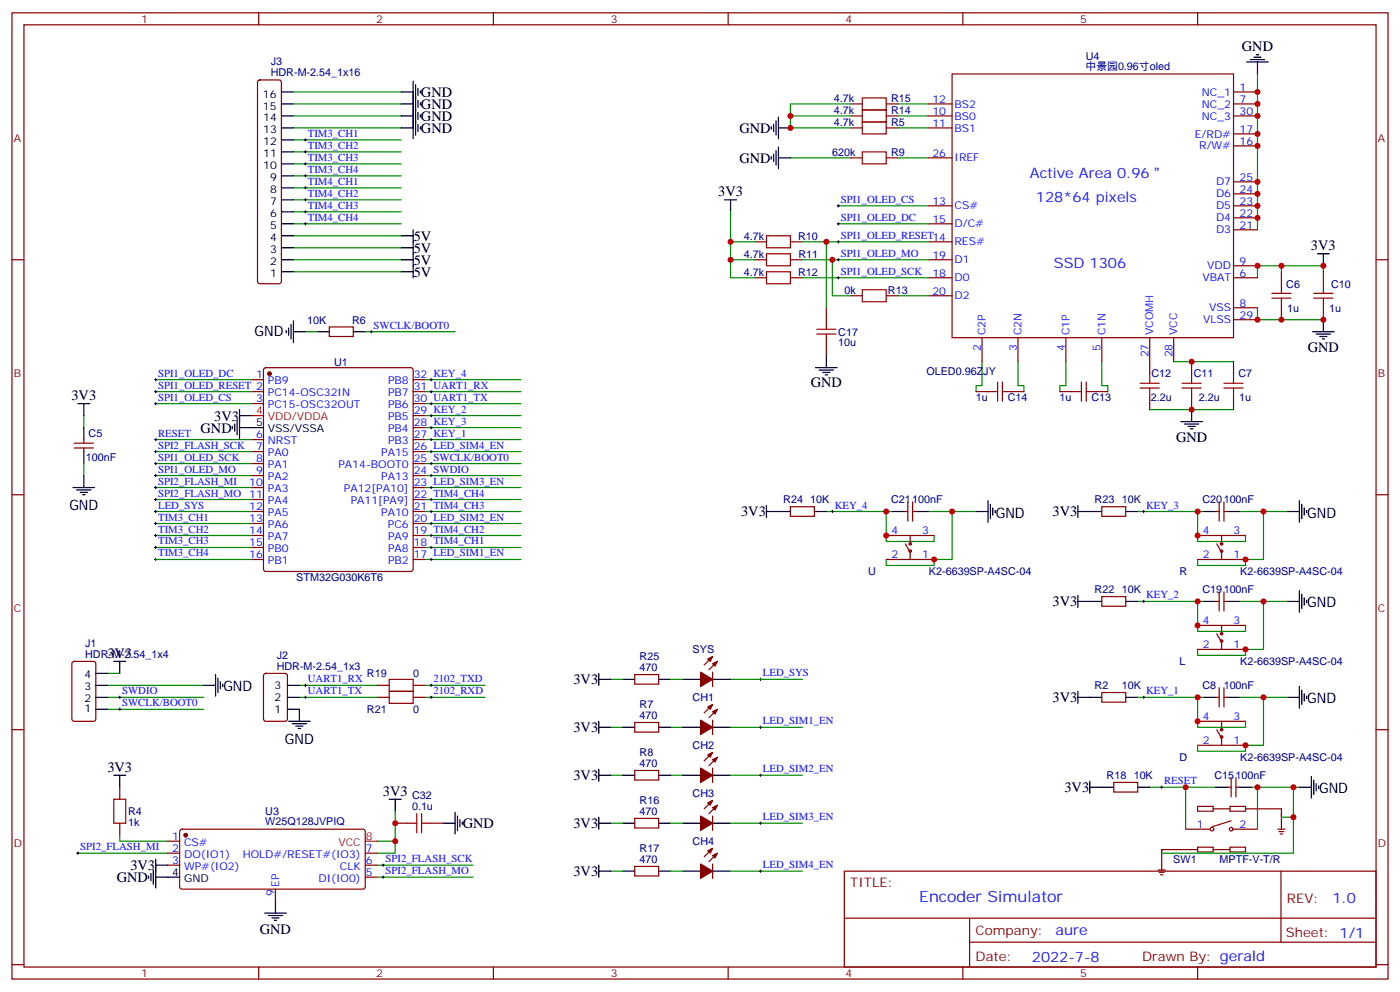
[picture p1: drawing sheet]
<svg xmlns="http://www.w3.org/2000/svg" width="412mm" height="292mm" viewBox="0 0 412 292" stroke-linecap="round" stroke-linejoin="round" font-family="sans-serif">
<g fill="none" stroke="#870000" stroke-width=".35">
<path d="M3.5 3.8h405.4v284.3h-405.4zM7.1 7.3h398.2v277.3h-398.2zM76.2 3.8v3.5M145.3 3.8v3.5M214.5 3.8v3.5M283.6 3.8v3.5M352.8 3.8v3.5M76.1 23.7l.5-.2h5.6l.5 .2 .2 .5v58.6l-.2 .5-.5 .2h-5.6l-.5-.2-.3-.5v-58.6zM250.5 37.6h3.5M250.5 34.1h3.5M250.5 30.6h3.5M261.1 37.6h3.5"/>
<path d="M261.1 34.1h3.5M261.1 30.6h3.5M273.4 37.6h7.1M273.4 34.1h7.1M273.4 30.6h7.1M280.5 21.8h82.9v77.6h-82.9zM363.4 34.1h7M363.4 39.4h7M363.4 30.6h7M363.4 27.1h7M250.5 46.5h3.5M261.1 46.5h3.5"/>
<path d="M273.4 46.5h7.1M363.4 53.5h7M363.4 57h7M363.4 42.9h7M3.5 76.4h3.6M222.2 76.4h3.6M222.2 71.2h3.6M232.8 76.4h3.6M232.8 71.2h3.6M273.4 76.4h7.1M273.4 60.6h7.1M273.4 65.9h7.1"/>
<path d="M273.4 71.2h7.1M363.4 60.6h7M363.4 64.1h7M363.4 67.6h7M363.4 78.2h7M377.5 80v3.5M389.8 80v3.5M405.3 76.4h3.6M97 96.2h7.1v2.8h-7.1zM222.2 81.7h3.6M232.8 81.7h3.6M243.4 90.6v3.5"/>
<path d="M250.5 87h3.5M261.1 87h3.5M273.4 87h7.1M273.4 81.7h7.1M289.3 99.4v7M299.9 99.4v7M314 99.4v7M324.6 99.4v7M338.7 99.4v10.6M345.7 99.4v7M363.4 94.1h7M363.4 81.7h7"/>
<path d="M363.4 90.6h7M377.5 90.6v3.5M389.8 90.6v3.5M74.1 111.7h3.5M74.1 115.3h3.5M74.1 118.8h3.5M77.8 108.4l.5-.2h42.7l.5 .2 .2 .5v58.6l-.2 .5-.5 .2h-42.7l-.5-.3-.2-.4v-58.6zM121.7 111.7h3.5M121.7 115.3h3.5M121.7 118.8h3.5M243.4 101.1v3.6M287.5 115.3h3.5"/>
<path d="M298.1 115.3h3.5M312.2 115.3h3.5M322.8 115.3h3.5M338.7 117v3.5M351 106.4v3.6M351 117v3.5M363.4 106.4v3.6M363.4 117v3.5M21.9 130.4h5.6M21.9 131.8h5.6M24.7 129.4v1M24.7 131.8v1.1"/>
<path d="M74.1 129.4h3.5M74.1 132.9h3.5M74.1 136.4h3.5M74.1 139.9h3.5M121.7 129.4h3.5M121.7 132.9h3.5M121.7 136.4h3.5M121.7 139.9h3.5M121.7 125.8h3.5M121.7 122.3h3.5M3.5 145.6h3.6M74.1 143.5h3.5"/>
<path d="M74.1 147h3.5M74.1 150.5h3.5M74.1 154.1h3.5M74.1 157.6h3.5M121.7 143.5h3.5M121.7 147h3.5M121.7 150.5h3.5M121.7 154.1h3.5M121.7 157.6h3.5M232.8 149.1h7.1v2.8h-7.1zM261.1 157.6h14.1M266.3 150.5h1.1"/>
<path d="M267.4 147.7v5.7M268.1 157.6v2.5M268.8 150.5h1.1M268.8 147.7v5.7M324.6 149.1h7v2.8h-7zM352.8 157.6h14.1M358.1 150.5h1M359.1 147.7v5.7M359.8 157.6v2.5M360.5 150.5h1.1M360.5 147.7v5.7M405.3 145.6h3.6"/>
<path d="M74.1 161.1h3.5M74.1 164.6h3.5M121.7 161.1h3.5M121.7 164.6h3.5M261.1 164.6h14.1M266.7 160.1l1.4 2.4M268.1 162.2v2.4M324.6 175.6h7v2.8h-7zM352.8 164.6h14.1M358.1 177h1M358.4 160.1l1.4 2.4M359.1 174.2v5.6"/>
<path d="M359.8 162.2v2.4M360.5 174.2v5.6M360.5 177h1.1M21.4 194.8l.5-.2h5.6l.7 .5v16.5l-.4 .6-5.9 .1-.7-.5v-16.5zM77.8 198.4l.5-.2h5.7l.6 .4 .1 13-.5 .6-5.9 .1-.6-.5-.1-12.9zM187 198.5h7v2.8h-7zM209.9 197.8v4.2M209.9 193.2l-2.5 2.5M211.3 194.6l-2.5 2.5M352.8 191.1h14.1M352.8 184h14.1M358.4 186.5l1.4 2.5"/>
<path d="M359.8 184v2.5M359.8 188.6v2.5M3.5 214.7h3.6M111.1 205.2h3.6M111.1 201.7h3.6M121.7 205.2h3.5M121.7 201.7h3.5M187 212.6h7v2.8h-7zM209.9 207.3l-2.5 2.5M209.9 211.9v4.2M211.3 208.7l-2.5 2.5M324.6 203.8h7v2.8h-7z"/>
<path d="M352.8 219.3h14.1M352.8 212.3h14.1M358.1 205.2h1M358.4 214.7l1.4 2.5M359.1 202.4v5.6M359.8 212.3v2.4M359.8 216.9v2.4M360.5 202.4v5.6M360.5 205.2h1.1M405.3 214.7h3.6M35.3 231.7v3.5M187 226.7h7v2.9h-7z"/>
<path d="M209.9 226v4.3M209.9 221.4l-2.5 2.5M209.9 235.5l-2.5 2.5M211.3 222.8l-2.5 2.5M211.3 237l-2.5 2.4M328.1 230.3h7v2.8h-7zM352.8 237.3h4.6v1.4h-4.6zM357.4 238h4.9M361.6 231.7h1.1M362.3 237.3h4.6v1.4h-4.6zM362.7 228.8v5.7M364.1 228.8v5.7"/>
<path d="M364.1 231.7h1M366.9 238h10.6v6M35.3 242.3v3.5M49.4 247.5h3.5M49.4 251.1h3.5M49.4 254.6h3.5M53.2 244.2l.4-.2 53.6 .1 .4 .6-.1 16.5-.6 .5-53.6-.1-.4-.7v-16.2zM107.6 251.1h3.5M107.6 254.6h3.5M107.6 258.1h3.5M116.4 242.3h3.5M127 242.3h3.5"/>
<path d="M187 240.8h7v2.9h-7zM187 255h7v2.8h-7zM209.9 240.1v4.3M209.9 254.2v4.3M209.9 249.7l-2.5 2.4M211.3 251.1l-2.5 2.4M248.7 256.4h156.6v28.2h-156.6zM341.1 256h2.2M341.5 256.7h1.4M341.8 257.4h.7M349.2 244h7.1M352.8 249.3h4.6v1.4h-4.6z"/>
<path d="M352.8 250h-10.6v6M357.4 250h4.9M362.3 249.3h4.6v1.4h-4.6zM362.7 241.5l-5.7 1.8M363.4 244h7M376.4 244h2.1M376.8 244.7h1.4M377.1 245.4h.7M377.3 256.4v20.9M81.1 261.7v3.5M248.7 270.2h156.5M285.6 277.3h119.6"/>
<path d="M285.6 270.2v14.1M3.5 283.9h3.6M76.2 284.6v3.5M145.3 284.6v3.5M214.5 284.6v3.5M283.6 284.6v3.5M352.8 284.6v3.5M405.3 283.9h3.6"/>
<circle cx="268.1" cy="160.1" r=".35"/>
<circle cx="268.1" cy="162.2" r=".35"/>
<circle cx="359.8" cy="162.2" r=".35"/>
<circle cx="359.8" cy="160.1" r=".35"/>
<circle cx="359.8" cy="188.6" r=".35"/>
<circle cx="359.8" cy="186.5" r=".35"/>
<circle cx="359.8" cy="216.9" r=".35"/>
<circle cx="359.8" cy="214.7" r=".35"/>
<circle cx="357" cy="244" r=".53"/>
<circle cx="362.7" cy="244" r=".53"/>
</g>
<g fill="#870000" stroke="#870000" stroke-width=".35">
<path d="M206.4 211.9l3.5 2.1-3.5 2.1z"/>
<path d="M209.9 209.4l1.4-.7-.7 1.4z"/>
<path d="M208.5 208l1.4-.7-.7 1.4z"/>
<path d="M206.4 226l3.5 2.1-3.5 2.2z"/>
<path d="M209.9 223.6l1.4-.8-.7 1.5z"/>
<path d="M208.5 222.1l1.4-.7-.7 1.4z"/>
<path d="M206.4 240.1l3.5 2.2-3.5 2.1z"/>
<path d="M209.9 237.7l1.4-.7-.7 1.4z"/>
<path d="M208.5 236.3l1.4-.8-.7 1.5z"/>
<path d="M206.4 254.2l3.5 2.2-3.5 2.1z"/>
<path d="M209.9 251.8l1.4-.7-.7 1.4z"/>
<path d="M208.5 250.4l1.4-.7-.7 1.4z"/>
<path d="M206.4 197.8l3.5 2.1-3.5 2.1z"/>
<path d="M209.9 195.3l1.4-.7-.7 1.4z"/>
<path d="M208.5 193.9l1.4-.7-.7 1.4z"/>
<circle cx="79.4" cy="110" r=".53"/>
<circle cx="54.7" cy="245.8" r=".53"/>
</g>
<path d="M74.1 122.3h3.5M107.6 247.5h3.5" fill="none" stroke="#f00" stroke-width=".35"/>
<g fill="none" stroke="#000" stroke-width=".35">
<path d="M367.2 18.2h6.4M368.3 17.5h4.2M369.4 16.8h2.1M370.1 16.1h.7M370.4 18.2v3.6M82.9 37.6h3.5M82.9 34.1h3.5M82.9 30.6h3.5M82.9 27.1h3.5M118.2 37.6h3.5M118.2 34.1h3.5M118.2 30.6h3.5"/>
<path d="M118.2 27.1h3.5M121.7 23.9v16.9M122.4 24.9v14.9M123.1 26v2.1M123.1 29.5v2.1M123.1 33.1v2.1M123.1 36.6v2.1M123.8 26.7v.7M123.8 30.2v.7M123.8 33.8v.7M123.8 37.3v.7M227.2 37.3v.7"/>
<path d="M227.9 36.6v2.1M228.6 35.5v4.3M229.3 37.6h3.5M229.3 34.5v6.3M82.9 58.8h3.5M82.9 55.3h3.5M82.9 51.8h3.5M82.9 48.2h3.5M82.9 44.7h3.5M82.9 41.2h3.5M213.4 58.8h3.6M215.2 58.8v3.5"/>
<path d="M227.2 46.1v.7M227.9 45.4v2.1M228.6 44.3v4.3M229.3 43.3v6.3M229.3 46.5h3.5M82.9 80h3.5M82.9 76.4h3.5M82.9 72.9h3.5M82.9 69.4h3.5M82.9 65.9h3.5M82.9 62.3h3.5M118.2 80h3.5"/>
<path d="M118.2 76.4h3.5M118.2 72.9h3.5M118.2 69.4h3.5M121.7 67.6v14.1M388.1 74.7h3.5M389.8 74.7v3.5M84.3 97.3v.7M85 96.6v2.1M85.7 95.5v4.2M86.4 97.6h3.6M86.4 94.4v6.4M93.5 97.6h3.5"/>
<path d="M104.1 97.6h3.5M386.6 97.6h6.4M387.7 98.3h4.2M388.8 99h2.1M389.5 99.7h.7M389.8 94.1v3.5M22.9 118.8h3.6M24.7 118.8v3.5M240.2 108.2h6.4M241.3 108.9h4.2M242.4 109.6h2.1M243.1 110.3h.7"/>
<path d="M243.4 104.7v3.5M24.7 125.8v3.6M24.7 132.9v3.5M24.7 139.9v3.6M68.4 125.5v.7M69.1 124.8v2.1M69.8 123.7v4.3M70.6 125.8h7M70.6 122.3h3.5M70.6 120.5v8.5M347.8 124.1h6.4M348.9 124.8h4.2"/>
<path d="M350 125.5h2.1M350.7 126.2h.7M351 120.5v3.6M21.5 143.5h6.4M22.6 144.2h4.2M23.6 144.9h2.2M24.3 145.6h.7M225.8 150.5h7M225.8 148.8v3.5M239.9 150.5h3.5M262.8 150.5h3.5M269.9 150.5h3.5"/>
<path d="M287.5 150.5h3.5M291 147.4v6.3M291.7 148.4v4.2M292.5 149.5v2.1M293.2 150.2v.7M317.5 148.8v3.5M317.5 150.5h7.1M331.6 150.5h3.5M354.5 150.5h3.6M361.6 150.5h3.5M379.2 150.5h3.6M382.8 147.4v6.3"/>
<path d="M383.5 148.4v4.2M384.2 149.5v2.1M384.9 150.2v.7M317.5 175.2v3.6M317.5 177h7.1M331.6 177h3.5M354.5 177h3.6M361.6 177h3.5M379.2 177h3.6M382.8 173.8v6.4M383.5 174.9v4.2M384.2 175.9v2.1"/>
<path d="M384.9 176.6v.7M28.2 198.2h3.5M33.5 194.6h3.5M35.3 194.6v3.6M63.5 198.5v6.4M64.2 199.6v4.2M176.4 199.9h3.5M176.4 198.2v3.5M183.4 199.9h3.6M194 199.9h3.6M201.1 199.9h5.3M209.9 199.9h5.3"/>
<path d="M28.2 205.2h3.5M28.2 201.7h3.5M28.2 208.7h3.5M60 201.7h3.5M64.9 200.6v2.1M65.6 201.3v.7M84.7 205.2h3.5M84.7 208.7h3.5v3.6M84.7 201.7h3.5M85 212.3h6.4M86.1 213h4.2M87.1 213.7h2.2"/>
<path d="M87.8 214.4h.7M176.4 214h3.5M176.4 212.3v3.5M183.4 214h3.6M194 214h3.6M201.1 214h5.3M209.9 214h5.3M317.5 205.2h7.1M317.5 203.4v3.6M331.6 205.2h3.5M354.5 205.2h3.6M361.6 205.2h3.5"/>
<path d="M379.2 205.2h3.6M382.8 202v6.4M383.5 203.1v4.2M384.2 204.2v2.1M384.9 204.9v.7M33.5 228.1h3.5M35.3 228.1v3.6M114.7 235.2h3.5M116.4 235.2v3.5M134.1 239.1v6.3M176.4 228.1h3.5M176.4 226.4v3.5"/>
<path d="M183.4 228.1h3.6M194 228.1h3.6M201.1 228.1h5.3M209.9 228.1h5.3M321 231.7h7.1M321 229.9v3.5M335.1 231.7h3.6M358.1 231.7h3.5M365.1 231.7h3.6M382.8 231.7h3.5M386.3 228.5v6.3M387 229.6v4.2"/>
<path d="M387.7 230.6v2.1M388.4 231.3v.7M43.7 257.8v.7M44.4 257.1v2.1M45.2 256v4.2M45.9 258.1h7M45.9 252.8v8.5M45.9 254.6h3.5M130.5 242.3h3.6M134.8 240.1v4.3M135.5 241.2v2.1M136.2 241.9v.7"/>
<path d="M176.4 242.3h3.5M176.4 256.4h3.5M176.4 240.5v3.5M176.4 254.6v3.5M183.4 242.3h3.6M183.4 256.4h3.6M194 242.3h3.6M194 256.4h3.6M201.1 242.3h5.3M201.1 256.4h5.3M209.9 242.3h5.3M209.9 256.4h5.3"/>
<path d="M78 268.7h6.3M79 269.4h4.3M80.1 270.1h2.1M80.8 270.8h.7M81.1 265.2v3.5"/>
</g>
<g fill="none" stroke="#008700" stroke-width=".35">
<path d="M86.4 30.6h31.8M86.4 34.1h31.8M86.4 37.6h31.8M86.4 27.1h31.8M232.8 34.1h17.7M250.5 30.6h-17.7v7h17.7M264.6 30.6h8.8M264.6 34.1h8.8M264.6 37.6h8.8M370.4 21.8v45.8M86.4 48.2h31.8M86.4 51.8h31.8"/>
<path d="M86.4 44.7h31.8M86.4 41.2h31.8M86.4 58.8h31.8M86.4 55.3h31.8M232.8 46.5h17.7M264.6 46.5h8.8M86.4 76.4h31.8M86.4 65.9h31.8M86.4 62.3h31.8M86.4 80h31.8M86.4 72.9h31.8M86.4 69.4h31.8"/>
<path d="M215.2 62.3v8.9h7M215.2 71.2v5.2h7M215.2 76.4v5.3h7M236.4 76.4h37M236.4 71.2h37M243.4 71.2v19.4M245.2 76.4v10.6h5.3M246.9 65.9h26.5M246.9 60.6h26.5M377.5 78.2v1.8M389.8 80v-1.8h-19.4v3.5M90 97.6h3.5"/>
<path d="M107.6 97.6h26.5M236.4 81.7h37M264.6 87h8.8M370.4 90.6v3.5h19.4M45.9 118.8h28.2M45.9 115.3h28.2M45.9 111.7h28.2M125.2 118.8h28.3M125.2 115.3h28.3M125.2 111.7h28.3M289.3 106.4v7.1h-1.8v1.8M299.9 106.4v7.1h1.7v1.8"/>
<path d="M314 106.4v7.1h-1.8v1.8M324.6 106.4v7.1h1.7v1.8M345.7 106.4h17.7M24.7 122.3v3.5M24.7 136.4v3.5M45.9 136.4h28.2M45.9 139.9h28.2M45.9 132.9h28.2M45.9 129.4h28.2M125.2 136.4h28.3M125.2 139.9h28.3M125.2 132.9h28.3"/>
<path d="M125.2 129.4h28.3M125.2 122.3h28.3M125.2 125.8h28.3M338.7 120.5h24.7M45.9 143.5h28.2M45.9 147h28.2M45.9 154.1h28.2M45.9 157.6h28.2M45.9 150.5h28.2M125.2 143.5h28.3M125.2 147h28.3M125.2 154.1h28.3"/>
<path d="M125.2 157.6h28.3M125.2 150.5h28.3M243.4 150.5h19.4M261.1 150.5v8.8h14.1v-1.7M273.4 150.5h14.1M280.5 150.5v14.1h-5.3v1.8h-14.1v-1.8M335.1 150.5h19.4M352.8 150.5v8.8h14.1v-1.7M365.1 150.5h14.1M372.2 150.5v14.1h-5.3v1.8h-14.1v-1.8M45.9 161.1h28.2M45.9 164.6h28.2"/>
<path d="M125.2 161.1h28.3M125.2 164.6h28.3M335.1 177h19.4M352.8 177v8.8h14.1v-1.8M365.1 177h14.1M372.2 177v14.1h-5.3v1.8h-14.1v-1.8M31.7 198.2h3.6M179.9 199.9h3.5M197.6 199.9h3.5M215.2 199.9h21.2M31.7 205.2h28.3M31.7 208.7h28.3"/>
<path d="M31.7 201.7h28.3M88.2 201.7h22.9M88.2 205.2h22.9M125.2 201.7h17.7M125.2 205.2h17.7M179.9 214h3.5M197.6 214h3.5M215.2 214h21.2M335.1 205.2h19.4M352.8 205.2v8.8h14.1v-1.7M365.1 205.2h14.1M372.2 205.2v14.1h-5.3v1.8h-14.1v-1.8"/>
<path d="M116.4 238.7v8.8h-5.3M179.9 228.1h3.5M197.6 228.1h3.5M215.2 228.1h21.2M338.7 231.7h19.4M349.2 231.7v12.3M368.7 231.7h14.1M370.4 231.7v12.3M381 231.7v8.8h-3.5M22.9 251.1h26.5M35.3 245.8v1.7h14.1M111.1 254.6h28.2"/>
<path d="M111.1 258.1h28.2M116.4 247.5v3.6h-5.3M179.9 242.3h3.5M179.9 256.4h3.5M197.6 242.3h3.5M197.6 256.4h3.5M215.2 242.3h21.2M215.2 256.4h21.2M381 240.5v10.6h-38.8"/>
</g>
<g fill="none" stroke="#a10000" stroke-width=".35">
<path d="M254 35.9h7.1v3.5h-7.1zM254 32.3h7.1v3.6h-7.1zM254 28.8h7.1v3.5h-7.1zM254 44.7h7.1v3.5h-7.1zM225.8 80h7v3.5h-7zM225.8 74.7h7v3.5h-7zM225.8 69.4h7v3.5h-7zM240.6 98.3h5.6M240.6 96.9h5.6M243.4 94.1v2.8M243.4 98.3v2.8M254 85.3h7.1v3.5h-7.1z"/>
<path d="M374.6 86.3h5.7M374.6 87.7h5.7M377.5 83.5v2.8M377.5 87.7v2.9M387 86.3h5.6M387 87.7h5.6M389.8 83.5v2.8M389.8 87.7v2.9M291 115.3h2.9M293.9 112.4v5.7M295.3 115.3h2.8M295.3 112.4v5.7"/>
<path d="M315.7 115.3h2.9M318.6 112.4v5.7M320 112.4v5.7M320 115.3h2.8M335.8 112.8h5.7M335.8 114.2h5.7M338.7 110v2.8M338.7 114.2v2.8M348.2 112.8h5.6M348.2 114.2h5.6M351 110v2.8M351 114.2v2.8"/>
<path d="M360.5 112.8h5.7M360.5 114.2h5.7M363.4 110v2.8M363.4 114.2v2.8M114.7 199.9h7v3.5h-7zM114.7 203.4h7v3.6h-7zM33.5 235.2h3.5v7.1h-3.5zM122.8 239.4v5.7M124.2 239.4v5.7M119.9 242.3h2.9M124.2 242.3h2.8"/>
</g>
<g fill="none" stroke="#000" stroke-width=".29">
<path d="M89.6 41.2h.7M89.6 44.7h.7M89.6 48.2h.7M89.6 51.8h.7M89.6 55.3h.7M89.6 58.8h.7M90 40.8v.7M90 44.3v.7M90 47.9v.7M90 51.4v.7M90 54.9v.7M90 58.5v.7"/>
<path d="M89.6 65.9h.7M89.6 62.3h.7M90 62v.7M90 65.5v.7M246.6 76.4h.7M246.6 71.2h.7M246.6 65.9h.7M246.6 60.6h.7M246.9 60.2v.7M246.9 65.5v.7M246.9 70.8v.7M246.9 76.1v.7"/>
<path d="M109 97.6h.7M109.4 97.3v.7M246.6 81.7h.7M246.9 81.4v.7M45.5 118.8h.7M45.5 115.3h.7M45.5 111.7h.7M45.9 111.4v.7M45.9 114.9v.7M45.9 118.4v.7M126.6 118.8h.8M126.6 115.3h.8"/>
<path d="M126.6 111.7h.8M127 111.4v.7M127 114.9v.7M127 118.4v.7M45.5 136.4h.7M45.5 139.9h.7M45.5 132.9h.7M45.5 129.4h.7M45.9 129v.7M45.9 132.5v.7M45.9 136.1v.7M45.9 139.6v.7"/>
<path d="M126.6 136.4h.8M126.6 139.9h.8M126.6 132.9h.8M126.6 129.4h.8M126.6 125.8h.8M126.6 122.3h.8M127 122v.7M127 125.5v.7M127 129v.7M127 132.5v.7M127 136.1v.7M127 139.6v.7"/>
<path d="M45.5 143.5h.7M45.5 147h.7M45.5 154.1h.7M45.5 157.6h.7M45.5 150.5h.7M45.9 143.1v.7M45.9 146.6v.8M45.9 150.2v.7M45.9 153.7v.7M45.9 157.2v.7M126.6 143.5h.8M126.6 147h.8"/>
<path d="M126.6 154.1h.8M126.6 157.6h.8M126.6 150.5h.8M127 143.1v.7M127 146.6v.8M127 150.2v.7M127 153.7v.7M127 157.2v.7M244.8 150.5h.7M245.2 150.2v.7M336.5 150.5h.8M336.9 150.2v.7"/>
<path d="M45.5 161.1h.7M45.5 164.6h.7M45.9 160.8v.7M45.9 164.3v.7M126.6 161.1h.8M126.6 164.6h.8M127 160.8v.7M127 164.3v.7M336.5 177h.8M336.9 176.6v.7M223.7 199.9h.7M224 199.6v.7"/>
<path d="M34.9 205.2h.7M34.9 208.7h.7M35.3 204.9v.7M35.3 208.4v.7M89.6 205.2h.7M89.6 201.7h.7M90 201.3v.7M90 204.9v.7M126.6 205.2h.8M126.6 201.7h.8M127 201.3v.7M127 204.9v.7"/>
<path d="M223.7 214h.7M224 213.7v.7M336.5 205.2h.8M336.9 204.9v.7M223.7 228.1h.7M224 227.8v.7M341.8 231.7h.7M342.2 231.3v.7M22.6 251.1h.7M22.9 250.7v.7M112.5 258.1h.7M112.5 254.6h.7"/>
<path d="M112.9 254.2v.8M112.9 257.8v.7M223.7 242.3h.7M223.7 256.4h.7M224 241.9v.7M224 256v.7"/>
</g>
<g fill="#c00">
<circle cx="116.4" cy="247.5" r=".88"/>
<circle cx="116.4" cy="242.3" r=".88"/>
<circle cx="377.5" cy="78.2" r=".88"/>
<circle cx="370.4" cy="78.2" r=".88"/>
<circle cx="377.5" cy="94.1" r=".88"/>
<circle cx="370.4" cy="94.1" r=".88"/>
<circle cx="351" cy="106.4" r=".88"/>
<circle cx="370.4" cy="27.1" r=".88"/>
<circle cx="370.4" cy="30.6" r=".88"/>
<circle cx="351" cy="120.5" r=".88"/>
<circle cx="389.8" cy="94.1" r=".88"/>
<circle cx="370.4" cy="34.1" r=".88"/>
<circle cx="370.4" cy="53.5" r=".88"/>
<circle cx="370.4" cy="57" r=".88"/>
<circle cx="370.4" cy="60.6" r=".88"/>
<circle cx="370.4" cy="64.1" r=".88"/>
<circle cx="370.4" cy="39.4" r=".88"/>
<circle cx="370.4" cy="42.9" r=".88"/>
<circle cx="232.8" cy="34.1" r=".88"/>
<circle cx="232.8" cy="37.6" r=".88"/>
<circle cx="215.2" cy="71.2" r=".88"/>
<circle cx="215.2" cy="76.4" r=".88"/>
<circle cx="243.4" cy="71.2" r=".88"/>
<circle cx="245.2" cy="76.4" r=".88"/>
<circle cx="352.8" cy="205.2" r=".88"/>
<circle cx="372.2" cy="205.2" r=".88"/>
<circle cx="372.2" cy="177" r=".88"/>
<circle cx="352.8" cy="177" r=".88"/>
<circle cx="372.2" cy="150.5" r=".88"/>
<circle cx="352.8" cy="150.5" r=".88"/>
<circle cx="280.5" cy="150.5" r=".88"/>
<circle cx="261.1" cy="150.5" r=".88"/>
<circle cx="366.9" cy="219.3" r=".88"/>
<circle cx="352.8" cy="212.3" r=".88"/>
<circle cx="352.8" cy="184" r=".88"/>
<circle cx="366.9" cy="191.1" r=".88"/>
<circle cx="352.8" cy="157.6" r=".88"/>
<circle cx="366.9" cy="164.6" r=".88"/>
<circle cx="261.1" cy="157.6" r=".88"/>
<circle cx="275.2" cy="164.6" r=".88"/>
<circle cx="389.8" cy="78.2" r=".88"/>
<circle cx="349.3" cy="231.7" r=".88"/>
<circle cx="370.4" cy="231.7" r=".88"/>
<circle cx="381" cy="231.7" r=".88"/>
<circle cx="381" cy="240.5" r=".88"/>
</g>
<text font-size="4.6" fill="#00f" x="270.8" y="265.4">Encoder Simulator</text>
<g font-size="4.2">
<text x="365.8" y="14.9">GND</text>
<text x="124" y="28.5">GND</text>
<text x="124" y="32">GND</text>
<text x="124" y="35.6">GND</text>
<text x="124" y="39.1">GND</text>
<text x="217.8" y="39.1">GND</text>
<text x="217.8" y="47.9">GND</text>
<text x="211.6" y="57.7">3V3</text>
<text x="121.9" y="70.8">5V</text>
<text x="121.9" y="74.4">5V</text>
<text x="121.9" y="77.9">5V</text>
<text x="386.2" y="73.6">3V3</text>
<text x="121.9" y="81.4">5V</text>
<text x="75" y="99">GND</text>
<text x="385.2" y="103.6">GND</text>
<text x="238.8" y="113.8">GND</text>
<text x="21.1" y="117.7">3V3</text>
<text x="63.1" y="123.8">3V3</text>
<text x="59.1" y="127.3">GND</text>
<text x="346.4" y="130.1">GND</text>
<text x="20.4" y="150">GND</text>
<text x="218.3" y="151.9">3V3</text>
<text x="293.3" y="152.3">GND</text>
<text x="310" y="151.9">3V3</text>
<text x="385.1" y="152.3">GND</text>
<text x="310" y="178.4">3V3</text>
<text x="385.1" y="178.8">GND</text>
<text x="31.6" y="193.5">3V3</text>
<text x="65.8" y="203.4">GND</text>
<text x="168.9" y="201.3">3V3</text>
<text x="310" y="206.6">3V3</text>
<text x="385.1" y="207">GND</text>
<text x="168.9" y="215.5">3V3</text>
<text x="83.9" y="218.8">GND</text>
<text x="31.6" y="227.1">3V3</text>
<text x="168.9" y="229.6">3V3</text>
<text x="313.6" y="233">3V3</text>
<text x="388.6" y="233.4">GND</text>
<text x="112.8" y="234.1">3V3</text>
<text x="136.3" y="243.7">GND</text>
<text x="168.9" y="243.7">3V3</text>
<text x="38.4" y="256">3V3</text>
<text x="168.9" y="257.8">3V3</text>
<text x="34.4" y="259.6">GND</text>
<text x="76.6" y="274.8">GND</text>
</g>
<g font-size="4.2" fill="#00f">
<text x="303.4" y="52.5">Active Area 0.96</text>
<text x="305.2" y="59.5">128*64 pixels</text>
<text x="310.4" y="78.9">SSD 1306</text>
<text x="392.5" y="265.6">1.0</text>
<text x="310.9" y="275.2">aure</text>
<text x="304" y="283">2022-7-8</text>
</g>
<g font-size="3.9" fill="#800">
<text x="250.5" y="260.9">TITLE:</text>
<text x="379.1" y="265.6">REV:</text>
<text x="287.4" y="275.1">Company:</text>
<text x="378.7" y="275.8">Sheet: 1/1</text>
<text x="287.4" y="282.8">Date:</text>
<text x="336.4" y="282.9">Drawn By: gerald</text>
</g>
<g font-size="3.2" fill="#800">
<text x="41.6" y="6.8">1</text>
<text x="110.8" y="6.8">2</text>
<text x="179.9" y="6.8">3</text>
<text x="249.1" y="6.8">4</text>
<text x="318.2" y="6.8">5</text>
<text x="4.1" y="41.9">A</text>
<text x="405.9" y="41.9">A</text>
<text x="4.1" y="111">B</text>
<text x="405.9" y="111">B</text>
<text x="4.1" y="180.2">C</text>
<text x="405.9" y="180.2">C</text>
<text x="4.1" y="249.3">D</text>
<text x="405.9" y="249.3">D</text>
<text x="41.6" y="287.6">1</text>
<text x="110.8" y="287.6">2</text>
<text x="179.9" y="287.6">3</text>
<text x="249.1" y="287.6">4</text>
<text x="318.2" y="287.6">5</text>
</g>
<g font-size="3.2" fill="#000080">
<text x="319.8" y="17.5">U4</text>
<text x="79.8" y="22.5">HDR-M-2.54_1x16</text>
<text x="79.8" y="19.3">J3</text>
<text x="319.8" y="20.7">中景园0.96寸oled</text>
<text x="245.6" y="30">4.7k</text>
<text x="262.5" y="29.9">R15</text>
<text x="245.6" y="33.5">4.7k</text>
<text x="262.5" y="33.5">R14</text>
<text x="245.6" y="37">4.7k</text>
<text x="262.5" y="37">R5</text>
<text x="245.1" y="45.8">620k</text>
<text x="262.5" y="45.8">R9</text>
<text x="219.1" y="70.5">4.7k</text>
<text x="235.1" y="70.5">R10</text>
<text x="219.1" y="75.8">4.7k</text>
<text x="235.2" y="75.8">R11</text>
<text x="219.1" y="81.1">4.7k</text>
<text x="235.1" y="81.1">R12</text>
<text x="248.7" y="86.4">0k</text>
<text x="261.6" y="86.4">R13</text>
<text x="378.9" y="84.7">C6</text>
<text x="392.1" y="84.7">C10</text>
<text x="90.5" y="95.2">10K</text>
<text x="103.7" y="95.2">R6</text>
<text x="379.2" y="91.7">1u</text>
<text x="391.5" y="91.7">1u</text>
<text x="246.9" y="101.9">10u</text>
<text x="246.9" y="98.8">C17</text>
<text x="98.4" y="107.6">U1</text>
<text x="272.9" y="110.5">OLED0.96ZJY</text>
<text x="339.2" y="111.1">C12</text>
<text x="351.6" y="111.1">C11</text>
<text x="364.8" y="111.1">C7</text>
<text x="287.4" y="118.1">1u</text>
<text x="296.8" y="118.1">C14</text>
<text x="312.1" y="118.1">1u</text>
<text x="321.5" y="118.1">C13</text>
<text x="339" y="118.1">2.2u</text>
<text x="353.1" y="118.1">2.2u</text>
<text x="365.1" y="118.1">1u</text>
<text x="26.1" y="128.7">C5</text>
<text x="25.3" y="135.8">100nF</text>
<text x="230.7" y="148.1">R24</text>
<text x="238.7" y="148.1">10K</text>
<text x="262.5" y="148.1">C21</text>
<text x="268.7" y="148.1">100nF</text>
<text x="322.4" y="148.1">R23</text>
<text x="330.4" y="148.1">10K</text>
<text x="354.2" y="148.1">C20</text>
<text x="360.5" y="148.1">100nF</text>
<text x="87.3" y="171.1">STM32G030K6T6</text>
<text x="255.7" y="169.3">U</text>
<text x="273.6" y="169.3">K2-6639SP-A4SC-04</text>
<text x="347.4" y="169.3">R</text>
<text x="365.4" y="169.3">K2-6639SP-A4SC-04</text>
<text x="322.4" y="174.6">R22</text>
<text x="330.4" y="174.6">10K</text>
<text x="354.2" y="174.6">C19</text>
<text x="360.5" y="174.6">100nF</text>
<text x="25.1" y="190.4">J1</text>
<text x="25.1" y="193.6">HDR-M-2.54_1x4</text>
<text x="81.5" y="197.1">HDR-M-2.54_1x3</text>
<text x="81.5" y="193.9">J2</text>
<text x="188.4" y="197.4">470</text>
<text x="188.4" y="194.3">R25</text>
<text x="204" y="192.2">SYS</text>
<text x="347.4" y="195.8">L</text>
<text x="365.4" y="195.8">K2-6639SP-A4SC-04</text>
<text x="108.1" y="199.3">R19</text>
<text x="121.7" y="199.3">0</text>
<text x="322.4" y="202.8">R2</text>
<text x="330.4" y="202.8">10K</text>
<text x="354.2" y="202.8">C8</text>
<text x="360.5" y="202.8">100nF</text>
<text x="108.1" y="209.9">R21</text>
<text x="121.7" y="209.9">0</text>
<text x="188.4" y="208.4">R7</text>
<text x="204" y="206.3">CH1</text>
<text x="188.4" y="211.6">470</text>
<text x="204" y="220.5">CH2</text>
<text x="188.4" y="225.7">470</text>
<text x="188.4" y="222.5">R8</text>
<text x="347.4" y="224">D</text>
<text x="365.4" y="224">K2-6639SP-A4SC-04</text>
<text x="326" y="229.3">R18</text>
<text x="333.9" y="229.3">10K</text>
<text x="357.7" y="229.3">C15</text>
<text x="364" y="229.3">100nF</text>
<text x="37.7" y="239.9">R4</text>
<text x="78.1" y="239.9">U3</text>
<text x="121.4" y="238.4">0.1u</text>
<text x="121.4" y="235.2">C32</text>
<text x="188.4" y="239.8">470</text>
<text x="188.4" y="236.6">R16</text>
<text x="204" y="234.6">CH3</text>
<text x="37.7" y="243">1k</text>
<text x="78.1" y="242.8">W25Q128JVPIQ</text>
<text x="188.4" y="250.7">R17</text>
<text x="204" y="248.7">CH4</text>
<text x="188.4" y="253.9">470</text>
<text x="345.6" y="254">SW1</text>
<text x="359.3" y="254">MPTF-V-T/R</text>
</g>
<g font-size="3.2">
<text x="77.5" y="28.8">16</text>
<text x="77.5" y="32.3">15</text>
<text x="77.6" y="35.5">14</text>
<text x="77.6" y="39.1">13</text>
<text x="77.6" y="46.1">11</text>
<text x="77.6" y="42.6">12</text>
<text x="77.6" y="49.6">10</text>
<text x="79.6" y="53.2">9</text>
<text x="79.6" y="56.7">8</text>
<text x="79.6" y="63.7">6</text>
<text x="79.6" y="60.2">7</text>
<text x="79.6" y="70.8">4</text>
<text x="79.6" y="67.3">5</text>
<text x="79.6" y="77.9">2</text>
<text x="79.6" y="74.3">3</text>
<text x="79.6" y="81.4">1</text>
<text x="75.4" y="125.5">5</text>
<text x="78.9" y="127.2">VSS/VSSA</text>
<text x="24.9" y="203.1">3</text>
<text x="24.9" y="199.6">4</text>
<text x="80.9" y="202.7">3</text>
<text x="24.9" y="209.4">1</text>
<text x="24.9" y="206.6">2</text>
<text x="80.9" y="209.8">1</text>
<text x="80.9" y="206.3">2</text>
<text x="50.7" y="257.8">4</text>
<text x="54.2" y="259.5">GND</text>
</g>
<g font-size="3.2" fill="#00f">
<text x="354" y="28.1">NC_1</text>
<text x="365.1" y="26.7">1</text>
<text x="274.7" y="30.2">12</text>
<text x="274.7" y="33.8">10</text>
<text x="281.2" y="31.6">BS2</text>
<text x="281.2" y="35.2">BS0</text>
<text x="354" y="35.2">NC_3</text>
<text x="354" y="31.6">NC_2</text>
<text x="365.1" y="33.8">30</text>
<text x="365.1" y="30.2">7</text>
<text x="90.7" y="40.3">TIM3_CH1</text>
<text x="274.7" y="37.3">11</text>
<text x="281.2" y="38.7">BS1</text>
<text x="352" y="40.5">E/RD#</text>
<text x="365.1" y="39.1">17</text>
<text x="90.7" y="43.8">TIM3_CH2</text>
<text x="90.7" y="47.3">TIM3_CH3</text>
<text x="274.7" y="46.1">26</text>
<text x="281.2" y="47.5">IREF</text>
<text x="353.3" y="44">R/W#</text>
<text x="365.1" y="42.6">16</text>
<text x="90.7" y="50.9">TIM3_CH4</text>
<text x="365.1" y="53.2">25</text>
<text x="90.7" y="54.4">TIM4_CH1</text>
<text x="90.7" y="57.9">TIM4_CH2</text>
<text x="247.6" y="59.7">SPI1_OLED_CS</text>
<text x="358.2" y="54.6">D7</text>
<text x="358.2" y="58.1">D6</text>
<text x="365.1" y="56.7">24</text>
<text x="90.7" y="61.5">TIM4_CH3</text>
<text x="90.7" y="65">TIM4_CH4</text>
<text x="247.6" y="65">SPI1_OLED_DC</text>
<text x="274.7" y="65.5">15</text>
<text x="274.7" y="60.2">13</text>
<text x="281.2" y="61.6">CS#</text>
<text x="358.2" y="61.6">D5</text>
<text x="358.2" y="65.2">D4</text>
<text x="365.1" y="60.2">23</text>
<text x="365.1" y="63.7">22</text>
<text x="247.6" y="70.3">SPI1_OLED_RESET14</text>
<text x="281.2" y="66.9">D/C#</text>
<text x="358.2" y="68.7">D3</text>
<text x="365.1" y="67.3">21</text>
<text x="247.6" y="75.6">SPI1_OLED_MO</text>
<text x="274.7" y="76.1">19</text>
<text x="281.2" y="77.5">D1</text>
<text x="281.2" y="72.2">RES#</text>
<text x="365.1" y="77.9">9</text>
<text x="247.6" y="80.9">SPI1_OLED_SCK</text>
<text x="274.7" y="81.4">18</text>
<text x="281.2" y="82.8">D0</text>
<text x="354.2" y="82.8">VBAT</text>
<text x="355.6" y="79.3">VDD</text>
<text x="365.1" y="81.4">6</text>
<text x="274.7" y="86.7">20</text>
<text x="281.2" y="88.1">D2</text>
<text x="354.4" y="95.1">VLSS</text>
<text x="356.2" y="91.6">VSS</text>
<text x="365.1" y="93.7">29</text>
<text x="365.1" y="90.2">8</text>
<text x="110.1" y="96.7">SWCLK/BOOT0</text>
<text x="290.3" y="98.7" transform="rotate(-90 290.3 98.7)">C2P</text>
<text x="300.9" y="98.7" transform="rotate(-90 300.9 98.7)">C2N</text>
<text x="315" y="98.7" transform="rotate(-90 315 98.7)">C1P</text>
<text x="325.6" y="98.7" transform="rotate(-90 325.6 98.7)">C1N</text>
<text x="339.7" y="98.7" transform="rotate(-90 339.7 98.7)">VCOMH</text>
<text x="346.8" y="98.7" transform="rotate(-90 346.8 98.7)">VCC</text>
<text x="288.9" y="103.2" transform="rotate(-90 288.9 103.2)">2</text>
<text x="299.5" y="103.2" transform="rotate(-90 299.5 103.2)">3</text>
<text x="313.6" y="103.2" transform="rotate(-90 313.6 103.2)">4</text>
<text x="324.2" y="103.2" transform="rotate(-90 324.2 103.2)">5</text>
<text x="338.3" y="105.2" transform="rotate(-90 338.3 105.2)">27</text>
<text x="345.4" y="105.2" transform="rotate(-90 345.4 105.2)">28</text>
<text x="46.6" y="110.8">SPI1_OLED_DC</text>
<text x="75.4" y="111.4">1</text>
<text x="78.9" y="113.1">PB9</text>
<text x="114.3" y="113.1">PB8</text>
<text x="121.9" y="111.4">32 KEY_4</text>
<text x="46.6" y="117.9">SPI1_OLED_CS</text>
<text x="46.6" y="114.4">SPI1_OLED_RESET 2</text>
<text x="75.4" y="118.4">3</text>
<text x="78.9" y="116.7">PC14-OSC32IN</text>
<text x="114.3" y="116.7">PB7</text>
<text x="121.9" y="118.4">30 UART1_TX</text>
<text x="121.9" y="114.9">31 UART1_RX</text>
<text x="78.9" y="120.2">PC15-OSC32OUT</text>
<text x="114.3" y="123.7">PB5</text>
<text x="114.3" y="120.2">PB6</text>
<text x="121.9" y="125.5">28 KEY_3</text>
<text x="121.9" y="122">29 KEY_2</text>
<text x="46.6" y="128.5">RESET</text>
<text x="75.4" y="129">6</text>
<text x="78.9" y="130.8">NRST</text>
<text x="114.3" y="130.8">PB3</text>
<text x="114.3" y="127.2">PB4</text>
<text x="121.9" y="129">27 KEY_1</text>
<text x="46.6" y="135.5">SPI1_OLED_SCK</text>
<text x="46.6" y="132">SPI2_FLASH_SCK</text>
<text x="75.4" y="132.5">7</text>
<text x="75.4" y="136.1">8</text>
<text x="78.9" y="134.3">PA0</text>
<text x="78.9" y="137.8">PA1</text>
<text x="99.7" y="137.8">PA14-BOOT0</text>
<text x="112.3" y="134.3">PA15</text>
<text x="121.9" y="136.1">25 SWCLK/BOOT0</text>
<text x="121.9" y="132.5">26 LED_SIM4_EN</text>
<text x="46.6" y="139.1">SPI1_OLED_MO</text>
<text x="46.6" y="142.6">SPI2_FLASH_MI</text>
<text x="73.4" y="143.1">10</text>
<text x="75.4" y="139.6">9</text>
<text x="78.9" y="141.4">PA2</text>
<text x="112.3" y="141.4">PA13</text>
<text x="121.9" y="143.1">23 LED_SIM3_EN</text>
<text x="121.9" y="139.6">24 SWDIO</text>
<text x="46.6" y="146.1">SPI2_FLASH_MO</text>
<text x="46.6" y="149.6">LED_SYS</text>
<text x="73.4" y="146.6">11</text>
<text x="78.9" y="144.9">PA3</text>
<text x="78.9" y="148.4">PA4</text>
<text x="101.3" y="144.9">PA12[PA10]</text>
<text x="103.3" y="148.4">PA11[PA9]</text>
<text x="121.9" y="146.6">22 TIM4_CH4</text>
<text x="245.9" y="149.6">KEY_4</text>
<text x="337.6" y="149.6">KEY_3</text>
<text x="46.6" y="153.2">TIM3_CH1</text>
<text x="73.4" y="150.2">12</text>
<text x="73.4" y="153.7">13</text>
<text x="78.9" y="151.9">PA5</text>
<text x="78.9" y="155.5">PA6</text>
<text x="112.3" y="151.9">PA10</text>
<text x="114.3" y="155.5">PC6</text>
<text x="121.9" y="153.7">20 LED_SIM2_EN</text>
<text x="121.9" y="150.2">21 TIM4_CH3</text>
<text x="46.6" y="156.7">TIM3_CH2</text>
<text x="46.6" y="160.2">TIM3_CH3</text>
<text x="73.4" y="157.2">14</text>
<text x="73.4" y="160.8">15</text>
<text x="78.9" y="159">PA7</text>
<text x="114.3" y="159">PA9</text>
<text x="121.9" y="160.8">18 TIM4_CH1</text>
<text x="121.9" y="157.2">19 TIM4_CH2</text>
<text x="262.6" y="157.2">4</text>
<text x="271.6" y="157.2">3</text>
<text x="354.3" y="157.2">4</text>
<text x="363.4" y="157.2">3</text>
<text x="46.6" y="163.8">TIM3_CH4</text>
<text x="73.4" y="164.3">16</text>
<text x="78.9" y="162.5">PB0</text>
<text x="78.9" y="166.1">PB1</text>
<text x="114.3" y="166.1">PB2</text>
<text x="114.3" y="162.5">PA8</text>
<text x="121.9" y="164.3">17 LED_SIM1_EN</text>
<text x="262.6" y="164.3">2</text>
<text x="271.6" y="164.3">1</text>
<text x="354.3" y="164.3">2</text>
<text x="363.4" y="164.3">1</text>
<text x="337.6" y="176.1">KEY_2</text>
<text x="354.3" y="183.7">4</text>
<text x="363.4" y="183.7">3</text>
<text x="354.3" y="190.7">2</text>
<text x="363.4" y="190.7">1</text>
<text x="90.7" y="200.8">UART1_RX</text>
<text x="127.7" y="200.8">2102_TXD</text>
<text x="224.7" y="199">LED_SYS</text>
<text x="36" y="207.9">SWCLK/BOOT0</text>
<text x="36" y="204.3">SWDIO</text>
<text x="90.7" y="204.3">UART1_TX</text>
<text x="127.7" y="204.3">2102_RXD</text>
<text x="337.6" y="204.3">KEY_1</text>
<text x="224.7" y="213.1">LED_SIM1_EN</text>
<text x="354.3" y="211.9">4</text>
<text x="363.4" y="211.9">3</text>
<text x="354.3" y="219">2</text>
<text x="363.4" y="219">1</text>
<text x="224.7" y="227.3">LED_SIM2_EN</text>
<text x="342.9" y="230.8">RESET</text>
<text x="224.7" y="241.4">LED_SIM3_EN</text>
<text x="352.5" y="243.7">1</text>
<text x="365.1" y="243.7">2</text>
<text x="23.6" y="250.2">SPI2_FLASH_MI</text>
<text x="50.7" y="247.2">1</text>
<text x="50.7" y="250.7">2</text>
<text x="54.2" y="249">CS#</text>
<text x="107.8" y="250.7">7</text>
<text x="50.7" y="254.2">3</text>
<text x="54.2" y="252.5">DO(IO1)</text>
<text x="54.2" y="256">WP#(IO2)</text>
<text x="71.5" y="252.5">HOLD#/RESET#(IO3)</text>
<text x="100.1" y="256">CLK</text>
<text x="107.8" y="257.8">5</text>
<text x="107.8" y="254.2">6</text>
<text x="113.6" y="257.2">SPI2_FLASH_MO</text>
<text x="113.6" y="253.7">SPI2_FLASH_SCK</text>
<text x="224.7" y="255.5">LED_SIM4_EN</text>
<text x="80.8" y="263.7" transform="rotate(-90 80.8 263.7)">9</text>
<text x="82.2" y="260.9" transform="rotate(-90 82.2 260.9)">EP</text>
<text x="93.8" y="259.5">DI(IO0)</text>
</g>
<g font-size="3.2" fill="#f00">
<text x="75.4" y="122">4</text>
<text x="78.9" y="123.7">VDD/VDDA</text>
<text x="99.7" y="249">VCC</text>
<text x="107.8" y="247.2">8</text>
</g>
</svg>
